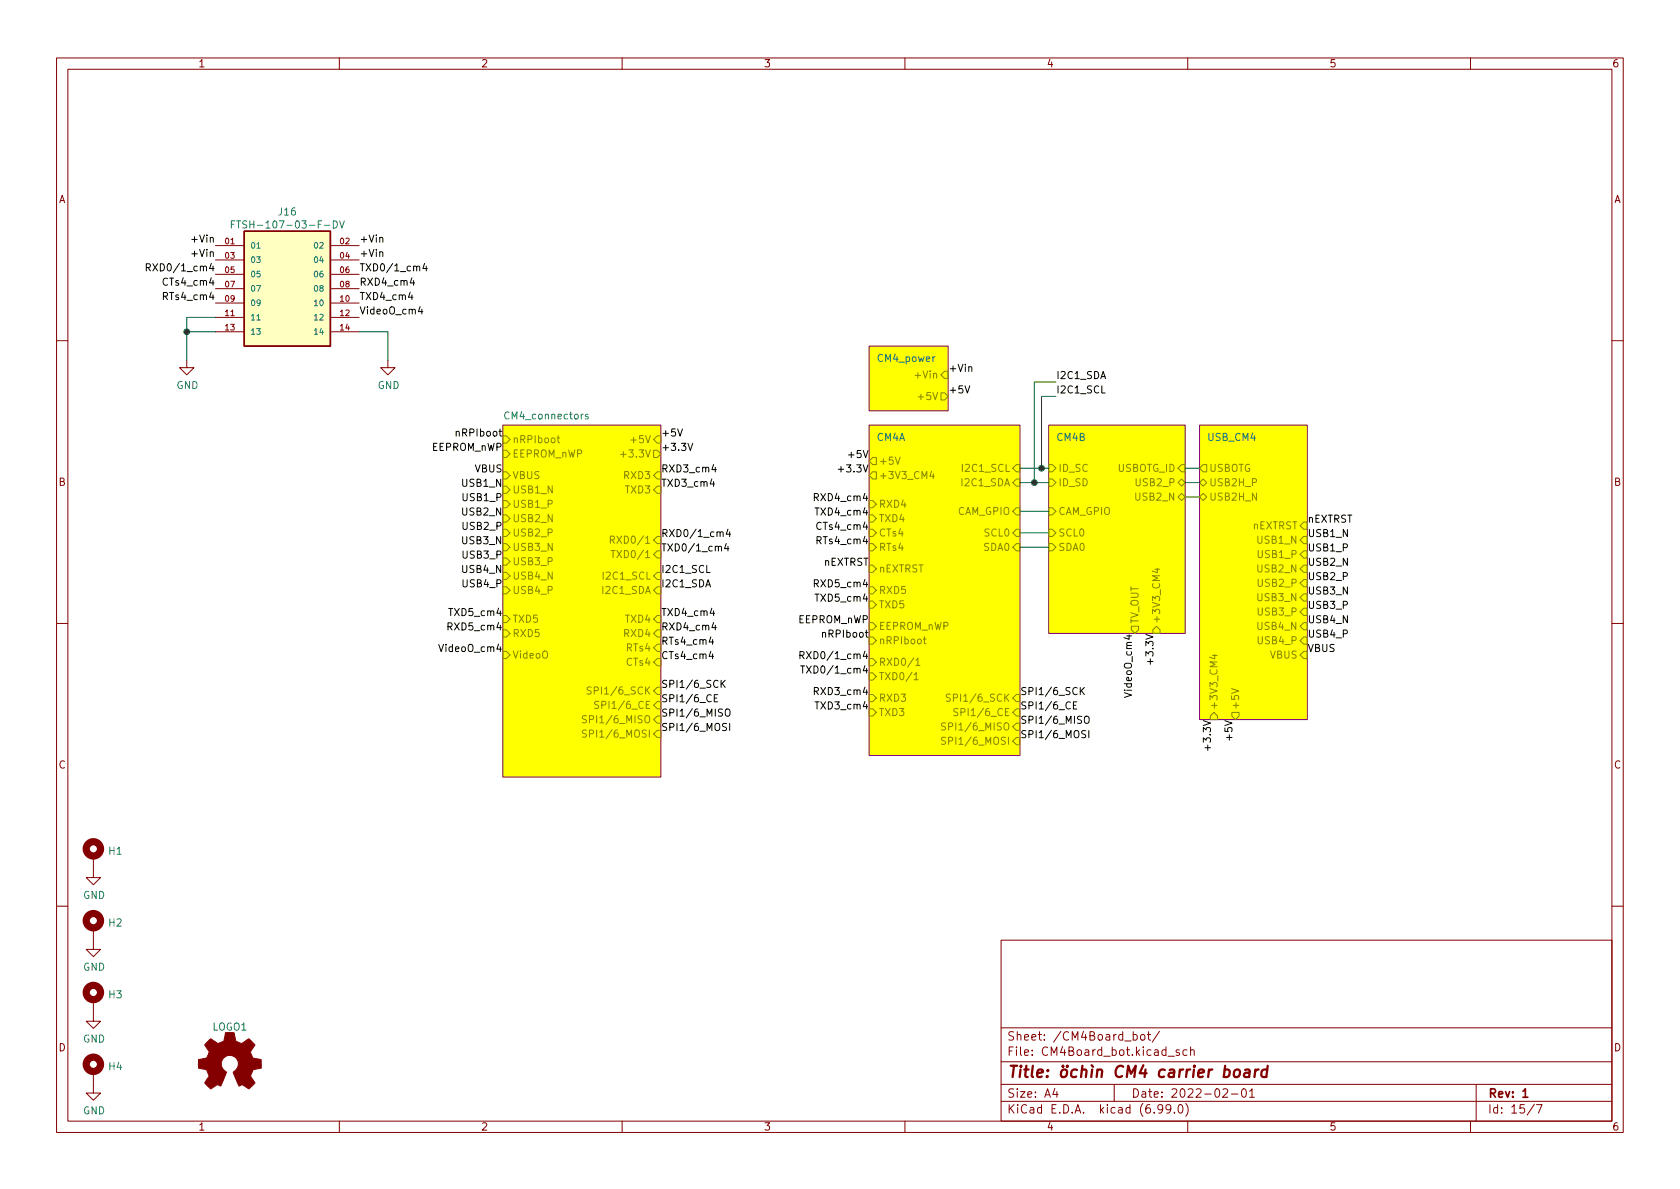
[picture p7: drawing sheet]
<svg xmlns="http://www.w3.org/2000/svg" width="297mm" height="210mm" viewBox="0 0 297 210" stroke-linecap="round" stroke-linejoin="round" font-family="sans-serif">
<g fill="none" stroke="#840000" stroke-width=".18">
<path d="M10 10.2h277v190.1h-277zM12 12.2h273v186.1h-273zM60 10.2v2M110 10.2v2M160 10.2v2M210 10.2v2M260 10.2v2M38.1 43.4h5.1M38.1 46h5.1M38.1 48.5h5.1M38.1 51h5.1M38.1 53.6h5.1"/>
<path d="M38.1 56.1h5.1M38.1 58.7h5.1M58.4 43.4h5.1M58.4 46h5.1M58.4 48.5h5.1M58.4 51h5.1M58.4 53.6h5.1M58.4 56.1h5.1M58.4 58.7h5.1M10 60.2h2M33 63.7v1.3h1.3l-1.3 1.3-1.3-1.3h1.3M68.6 63.7v1.3h1.2l-1.2 1.3-1.3-1.3h1.3"/>
<path d="M285 60.2h2M10 110.2h2M285 110.2h2M16.5 151.4v3.8h1.3l-1.3 1.3-1.3-1.3h1.3M10 160.2h2M16.5 176.8v3.8h1.3l-1.3 1.3-1.3-1.3h1.3M16.5 164.1v3.8h1.3l-1.3 1.3-1.3-1.3h1.3M177 166.3h108v32h-108zM285 160.2h2M16.5 189.5v3.8h1.3l-1.3 1.3-1.3-1.3h1.3M60 198.3v2M110 198.3v2"/>
<path d="M160 198.3v2M177 194.8h108M177 191.8h108M177 187.8h108M177 181.8h108M186.5 192.5l-.4 1h1M186.9 193v1M197 191.8v3M200.4 183l.4-.1 .3 .3v.4l-.2 .3h-.5M201.7 183.1l.2-.2 .5 .2v.5l-.1 .3h-.4l-.2-.1zM202.9 182.9h.5M203.1 182.4v1.3l.3 .2"/>
<path d="M205 182.4l-1.3 1.9M205.6 196l-.3 .3h-.3l-.3-.3 .2-.6 .4-.1 .2 .2a.99 .99 0 0 1-.4 1.3h-.2M206.5 186.8h1.1M207 196l-.3 .3h-.3l-.3-.3 .2-.6 .4-.1 .2 .2a.99 .99 0 0 1-.3 1.3h-.3M207.6 196.7v.1M208.5 195.4l.1-.1a.81 .81 0 0 1 .6 .7 .81 .81 0 0 1-.3 .8h-.1a.81 .81 0 0 1-.6-.6 .81 .81 0 0 1 .3-.8zM208.5 185.7l-.4-.1-.2 .2 .1 .3 .5 .1v.4h-.6M209.6 195.1a1.72 1.72 0 0 1 0 2.3M209.9 185.7l-.5-.1-.3 .3v.4l.2 .3h.6M210 198.3v2M210.5 185.8l.2-.2 .4 .1v.9M210.5 185.1v1.5"/>
<path d="M216.2 192.7l.6-.2 .2 .2 .1 .3-1 1h1M217.7 193.5h1.2M219.7 192.6l.2-.1a.81 .81 0 0 1 .5 .7 .81 .81 0 0 1-.3 .8h-.1a.81 .81 0 0 1-.6-.6 .81 .81 0 0 1 .3-.8zM220.9 193l.5-.5v1.5M220.9 194h.9M260 198.3v2M261 191.8v6.5M271.3 195.3l-1.3 1.9M271.7 195.3h.9l-.6 1.5"/>
</g>
<path d="M269.3 193l.4-.5v1.5M269.3 194h.8" fill="none" stroke="#840000" stroke-width=".3"/>
<g fill="none" stroke="#840000" stroke-width=".4">
<path d="M178.7 188.5h1.2M179.3 188.5l-.3 2M180.4 189.1l-.1 1.4M180.5 188.5l-.1 .1 .1 .1 .1-.1-.1-.1v.2M181.1 189.1h.8M181.5 188.5l-.2 1.7v.2l.4 .1M182.6 188.5l-.2 1.7 .3 .3M183.4 189.8l1-.2-.1-.4-.5-.1-.3 .3-.1 1 .2 .1 .6-.1M185.2 190.3v.1l-.1 .1-.1-.1 .2-.1-.1 .2M185.3 189.2l.1 .1-.1 .1-.1-.1 .1-.1v.2M187.8 189.3a.52 .52 0 0 1 .5-.2 .52 .52 0 0 1 .4 .4l-.1 .6a.55 .55 0 0 1-.5 .4 .55 .55 0 0 1-.5-.4zM188 188.5v.1l-.1 .1-.1-.1 .2-.1-.1 .2"/>
<path d="M188.7 188.5l.1 .1-.1 .1-.1-.1 .1-.1v.2M190.4 189.2a.66 .66 0 0 0-1 .3v.6l.1 .3 .2 .1 .6-.1M191.3 189.3a.49 .49 0 0 1 .8 .1l-.1 1.1M191.4 188.5l-.3 2M193 188.4l.3 .3M193.1 189.1l-.2 1.4M194 189.3a.49 .49 0 0 1 .9 .1l-.1 1.1M194.1 189.1l-.2 1.4M198.6 188.7a.88 .88 0 0 0-1-.1 .88 .88 0 0 0-.4 1 .69 .69 0 0 0 .4 .8 .69 .69 0 0 0 .8-.1M199.2 190.5l.3-2 .5 1.4 .8-1.4-.2 2M202.2 188.4l-.7 1.4h1.2M202.5 189.1l-.1 1.4"/>
<path d="M206 189.2a.66 .66 0 0 0-1 .3l-.1 .6 .1 .3 .2 .1 .6-.1M206.8 189.2l.2-.1 .6 .1-.1 1.3M207.6 189.6l-.7 .1a.4 .4 0 0 0-.3 .3 .4 .4 0 0 0 .2 .5l.7-.1M208.6 189.1l-.1 1.4M209.2 189.1l-.4 .1-.2 .3M209.9 189.1l-.2 1.4M210.4 189.1l-.4 .1-.2 .3M211.1 189.1l-.2 1.4M211.2 188.5l-.1 .1 .1 .1 .1-.1-.1-.1v.2M211.9 189.8l1-.2-.1-.4-.5-.1-.4 .3v1l.2 .1 .6-.1M213.8 189.1l-.2 1.4M214.3 189.1l-.3 .1-.3 .3"/>
<path d="M216.5 189.2l.2-.1 .6 .1 .1 .3v.6a.66 .66 0 0 1-1 .3M216.6 188.5l-.2 2M218.3 189.3a.52 .52 0 0 1 .5-.2 .52 .52 0 0 1 .5 .4l-.1 .6a.55 .55 0 0 1-.5 .4 .55 .55 0 0 1-.6-.4zM220.1 189.2l.2-.1 .6 .1-.1 1.3M221 189.6l-.7 .1a.4 .4 0 0 0-.4 .3 .4 .4 0 0 0 .3 .5l.7-.1M222 189.1l-.2 1.4M222.5 189.1l-.4 .1-.2 .3M224 189.2a.66 .66 0 0 0-.9 .3l-.1 .6 .1 .3 .2 .1 .6-.1M224.1 188.5l-.2 2"/>
</g>
<g fill="#ff0" stroke="#ff0" stroke-width=".18">
<path d="M153.7 61.2h13.9v11.4h-13.9z"/>
<path d="M212.1 75.2h19v52h-19z"/>
<path d="M88.9 75.2h27.9v62.2h-27.9z"/>
<path d="M185.4 75.2h24.1v36.8h-24.1z"/>
<path d="M153.7 75.2h26.6v58.4h-26.6z"/>
</g>
<path d="M88.9 75.2h27.9v62.2h-27.9zM153.7 61.2h13.9v11.4h-13.9zM153.7 75.2h26.6v58.4h-26.6zM185.4 75.2h24.1v36.8h-24.1zM212.1 75.2h19v52h-19z" fill="none" stroke="#840084" stroke-width=".18"/>
<g fill="none" stroke="#848400" stroke-width=".18">
<path d="M88.9 77.1h.6l.7 .6-.7 .7h-.6zM88.9 79.6h.6l.7 .7-.7 .6h-.6zM98.5 77.4h.5M98.7 77v1.1l.3 .2M115.6 79.6h.6l.6 .7-.6 .6h-.6zM116.2 77.1h.6v1.3h-.6l-.6-.7zM166.4 66.3l.6-.6h.6v1.2h-.6zM166.4 69.5h.6l.6 .6-.6 .6h-.6zM88.9 83.4h.6l.7 .7-.7 .6h-.6zM88.9 86h.6l.7 .6-.7 .6h-.6zM88.9 88.5h.6l.7 .6-.7 .7h-.6zM88.9 93.6h.6l.7 .6-.7 .7h-.6z"/>
<path d="M88.9 96.1h.6l.7 .7-.7 .6h-.6zM88.9 98.7h.6l.7 .6-.7 .6h-.6zM88.9 91.1h.6l.7 .6-.7 .6h-.6zM107.9 95.5l.6-.1 .1-.2v-.3l-.7-.1v1.3M108 97.3h.8M108.2 95.5l.4 .6M108.4 97.3v1.3M109.7 80.3h1M116.2 83.4h.6v1.3h-.6l-.6-.6zM116.2 86h.6v1.2h-.6l-.6-.6zM116.2 94.9h.6v1.2h-.6l-.6-.6zM116.2 97.4h.6v1.3h-.6l-.6-.7z"/>
<path d="M153.7 88.5h.6l.6 .6-.6 .7h-.6zM153.7 91.1h.6l.6 .6-.6 .6h-.6zM153.7 99.9h.6l.6 .7-.6 .6h-.6zM153.7 93.6h.6l.6 .6-.6 .7h-.6zM153.7 96.1h.6l.6 .7-.6 .6h-.6zM154.3 83.4h.6v1.3h-.6l-.6-.6zM154.3 80.9h.6v1.3h-.6l-.6-.7zM158.3 80.8l.4 1.3 .4-1.3M164.7 83.3l-.3 .9h.8M165 83.8v.8M179.7 93.6h.6v1.3h-.6l-.6-.7zM179.7 96.1h.6v1.3h-.6l-.6-.6z"/>
<path d="M179.7 84.7h.6v1.3h-.6l-.6-.7zM179.7 82.2h.6v1.2h-.6l-.6-.6zM179.7 89.8h.6v1.3h-.6l-.6-.7zM185.4 82.2h.7l.6 .6-.6 .6h-.7zM185.4 84.7h.7l.6 .6-.6 .7h-.7zM185.4 96.1h.7l.6 .7-.6 .6h-.7zM185.4 93.6h.7l.6 .6-.6 .7h-.7zM185.4 89.8h.7l.6 .6-.6 .7h-.7zM208.3 87.9l.6-.7 .6 .7-.6 .6zM208.3 85.3l.6-.6 .6 .6-.6 .7zM208.9 82.2h.6v1.2h-.6l-.6-.6zM212.1 85.3l.6-.6 .7 .6-.7 .7z"/>
<path d="M212.1 87.9l.6-.7 .7 .7-.7 .6zM212.7 82.2h.7v1.2h-.7l-.6-.6zM229.9 93l.6-.7h.6v1.3h-.6zM229.9 98l.6-.6h.6v1.3h-.6zM230.5 94.9h.6v1.2h-.6l-.6-.6zM230.5 99.9h.6v1.3h-.6l-.6-.6zM88.9 103.8h.6l.7 .6-.7 .6h-.6zM88.9 101.2h.6l.7 .6-.7 .7h-.6zM88.9 111.4h.6l.7 .6-.7 .6h-.6zM88.9 108.8h.6l.7 .7-.7 .6h-.6zM88.9 115.2h.6l.7 .6-.7 .7h-.6zM116.2 101.2h.6v1.3h-.6l-.6-.7z"/>
<path d="M116.2 103.8h.6v1.2h-.6l-.6-.6zM116.2 108.8h.6v1.3h-.6l-.6-.6zM116.2 116.5h.6v1.2h-.6l-.6-.6zM116.2 111.4h.6v1.2h-.6l-.6-.6zM116.2 113.9h.6v1.3h-.6l-.6-.7zM153.7 103.8h.6l.6 .6-.6 .6h-.6zM153.7 106.3h.6l.6 .6-.6 .7h-.6zM153.7 110.1h.6l.6 .6-.6 .7h-.6zM153.7 119h.6l.6 .6-.6 .7h-.6zM153.7 116.5h.6l.6 .6-.6 .6h-.6zM153.7 112.6h.6l.6 .7-.6 .6h-.6zM161.6 119.3l.4-.4v1.3"/>
<path d="M161.9 116.8l.4-.4v1.3M161.9 117.7h.8M163.3 113h.4M163.4 112.6v1.1l.3 .2M200 110.7h1.3v.7l-.6 .6-.7-.6zM203.8 111.4l.7-.7 .6 .7v.6h-1.3zM204.2 100.7h.8M204.6 100.5v.8l-.9-.3M214.4 115.9h.8M214.8 115.7v.8l-.9-.3M229.9 105.7l.6-.7h.6v1.3h-.6zM229.9 115.8l.6-.6h.6v1.3h-.6z"/>
<path d="M230.5 110.1h.6v1.3h-.6l-.6-.7zM230.5 112.6h.6v1.3h-.6l-.6-.6zM230.5 107.6h.6v1.2h-.6l-.6-.6zM230.5 102.5h.6v1.3h-.6l-.6-.7zM103.7 126.6h-.5l-.2 .1v.3l.6 .3 .1 .3-.3 .2h-.4M103.7 129.2l-.5-.1-.2 .1v.4l.6 .2 .1 .3-.3 .3-.4-.1M104.5 121.5h-.5l-.1 .1v.4l.5 .2 .1 .3-.2 .2h-.5M105.9 124.1l-.5-.1-.2 .1v.4l.5 .2 .2 .3-.3 .3-.5-.1M116.2 124.1h.6v1.2h-.6l-.6-.6zM116.2 126.6h.6v1.3h-.6l-.6-.7zM116.2 129.2h.6v1.2h-.6l-.6-.6zM116.2 121.5h.6v1.3h-.6l-.6-.6z"/>
<path d="M153.7 125.3h.6l.6 .7-.6 .6h-.6zM153.7 122.8h.6l.6 .6-.6 .7h-.6zM161.6 120.2h.8M167.2 130.4h-.5l-.2 .1v.3l.6 .3 .1 .3-.3 .2h-.4M167.2 127.9l-.5-.1-.2 .1v.4l.6 .2 .1 .4-.3 .2-.4-.1M168 122.8l-.5-.1-.1 .2v.3l.5 .3 .1 .3-.2 .2h-.5M169.4 125.3h-.5l-.2 .1v.4l.5 .2 .2 .3-.3 .3-.5-.1M179.7 125.3h.6v1.3h-.6l-.6-.6zM179.7 130.4h.6v1.3h-.6l-.6-.6zM179.7 122.8h.6v1.3h-.6l-.6-.7zM179.7 127.9h.6v1.3h-.6l-.6-.7zM214.6 126l.7 .6v.6h-1.3v-.6z"/>
<path d="M217.7 121.8l1.3 .4-1.3 .4M217.8 126h1.3v.6l-.7 .6-.6-.6z"/>
</g>
<path d="M40.9 39.7h.4M41.5 39.1h-.6v1.2M41.8 39.1h.7M42.2 39.1v1.2M58.9 39.1a.64 .64 0 0 1 .8 .6 .64 .64 0 0 1-.8 .6zM60 39.1l.4 1.2 .5-1.2M45.4 43.9h.6M45.4 56.6h.6M104 73.3l-.3-.1-.2 .2 .1 .2 .4 .1v.3h-.5" fill="none" stroke="#008484" stroke-width=".18"/>
<path d="M36.7 184.2l.6-.5 .9 .6a.62 .62 0 0 0 1 0l.2-.1a1.62 1.62 0 0 0 .4-1.4l.1-.2h1.5l.2 .8a.74 .74 0 0 0 .6 .9l.5 .3 1.3-.9 1.1 1-.4 .7a.75 .75 0 0 0-.2 1.2l.2 .5 1.5 .3v1.5l-1.4 .2-.1 .2a1.23 1.23 0 0 0-.3 1.2l.7 1-.1 .1-1 1-.8-.6a.54 .54 0 0 0-.9 0l-1.1-2.3a2.33 2.33 0 0 0 .9-1.9 1.54 1.54 0 0 0-2.5-.8 1.54 1.54 0 0 0 .5 2.6l-1.1 2.4a.69 .69 0 0 0-1.1 .2l-.6 .4-1.1-1.1 .8-1.2-.2-.5a.71 .71 0 0 0-1-.8l-.7-.2v-1.4l.5-.1a1.11 1.11 0 0 0 1.2-.7 .72 .72 0 0 0-.2-1.2l-.4-.6z" fill="#840000" stroke="#840000" stroke-width=".18"/>
<g fill="none" stroke="#840000" stroke-width="1.3">
<circle cx="16.5" cy="150.1" r="1.27"/>
<circle cx="16.5" cy="175.5" r="1.27"/>
<circle cx="16.5" cy="162.8" r="1.27"/>
<circle cx="16.5" cy="188.2" r="1.27"/>
</g>
<path d="M43.2 40.9h15.2v20.3h-15.2z" fill="#ffffc2" stroke="#ffffc2" stroke-width=".18"/>
<path d="M43.2 40.9h15.2v20.3h-15.2z" fill="none" stroke="#840000" stroke-width=".25"/>
<g fill="none" stroke="#000" stroke-width=".18">
<path d="M25.9 47.3l.6-.1 .1-.1-.1-.3-.6-.2v1.3M26.2 47.3l.4 .6M67.1 42.1l.2-.1h.3l.1 .8M67.1 44.6l.2-.1 .3 .1 .1 .8M72.5 51.7l-.3 .9h.8M72.8 49.1l-.3 .9h.8M73.1 49.6v.8M74.3 54.2l-.3 .9h.8M74.6 54.7v.8M75.1 46.6l-.3 .9h.8M75.4 47.1v.8M119.8 75.8l.4 1.3 .5-1.3"/>
<path d="M121.6 78.4l.5 1.3 .4-1.3M170.6 68.2l.4 1.3 .5-1.3M171.3 65l.2-.2 .3 .1v.8M125.9 84.7l-.3 .9h.8M126.2 82.1l-.3 .9h.8M126.5 82.6v.9M128.4 96.1l-.3 .9h.8M128.7 93.6l-.3 .9h.8M128.7 96.6v.8M129 94.1v.8M148.2 83h1M77.6 113.9l.4 1.3 .4-1.3"/>
<path d="M125.7 112.6l-.3 .9h.8M125.7 115.2l-.3 .9h.8M125.9 107.5l-.3 .9h.8M126 113.1v.8M126 115.6v.9M126.2 110.1l-.3 .9h.8M126.5 110.6v.8M141.4 115.9l.6-.1 .2-.2-.1-.3-.7-.1v1.3M141.6 117.8h.7M141.7 115.9l.5 .6M141.9 117.8v1.2M203.4 116.5v1"/>
<path d="M126.3 123.4h.4M126.9 122.8h-.6v1.3h.6M127.5 120.3v1.3M127.7 120.8l.5 .8M128.2 120.3l-.7 .7M128.3 125.6l.2-.2a.43 .43 0 0 1 .6 .4v.4a.42 .42 0 0 1-.5 .5 .42 .42 0 0 1-.4-.5zM128.5 128l-.5-.1-.3 .3 .2 .3 .5 .2v.4l-.2 .1-.5-.1M129 127.9v1.3M189.8 124.7h.4M190.4 124.1h-.6v1.3h.6M191 121.6v1.2M191.2 122.1l.5 .7"/>
<path d="M191.7 121.6l-.7 .7M191.9 126.7l.1-.1a.43 .43 0 0 1 .6 .5v.4a.42 .42 0 0 1-.5 .4 .42 .42 0 0 1-.4-.4v-.4zM192 129.2h-.5l-.3 .2 .2 .3 .5 .3v.3l-.2 .2-.5-.1M192.5 129.2v1.3M198.8 122.5l1.3 .4-1.3 .4M213.5 131.7v1"/>
</g>
<g fill="none" stroke="#008400" stroke-width=".18">
<path d="M33 58.7h5.1M38.1 56.1h-5.1v7.6M63.5 58.7h5.1v5M186.7 70.1h-2.6v12.7M186.7 67.6h-3.8v17.7M180.3 85.3h5.1M180.3 82.8h5.1M180.3 96.8h5.1M180.3 94.2h5.1M180.3 90.4h5.1M209.5 85.3h2.6M209.5 87.9h2.6"/>
<path d="M209.5 82.8h2.6"/>
</g>
<g fill="#008400" stroke="#008400" stroke-width=".18">
<circle cx="182.9" cy="85.3" r=".51"/>
<circle cx="184.2" cy="82.8" r=".51"/>
<circle cx="33" cy="58.7" r=".51"/>
</g>
<g font-size="2.1" fill="#840000">
<text x="178" y="184">Sheet: /CM4Board_bot/</text>
<text x="178" y="186.7">File: CM4Board_bot.kicad_sch</text>
<text x="178" y="196.9">KiCad E.D.A. kicad (6.99.0)</text>
<text x="178" y="194.1">Size: A4</text>
<text x="200" y="194.1">Date: 2022-02-01</text>
<text x="263" y="194.1">Rev: 1</text>
<text x="263" y="196.9">Id: 15/7</text>
</g>
<g font-size="1.8" fill="#840000">
<text x="35" y="11.9">1</text>
<text x="85" y="11.9">2</text>
<text x="135" y="11.9">3</text>
<text x="185" y="11.9">4</text>
<text x="235" y="11.9">5</text>
<text x="285" y="11.9">6</text>
<text x="10.3" y="35.9">A</text>
<text x="285.3" y="35.9">A</text>
<text x="10.3" y="85.9">B</text>
<text x="285.3" y="85.9">B</text>
<text x="10.3" y="135.9">C</text>
<text x="285.3" y="135.9">C</text>
<text x="10.3" y="185.9">D</text>
<text x="285.3" y="185.9">D</text>
<text x="35" y="199.9">1</text>
<text x="85" y="199.9">2</text>
<text x="135" y="199.9">3</text>
<text x="185" y="199.9">4</text>
<text x="235" y="199.9">5</text>
<text x="285" y="199.9">6</text>
</g>
<g font-size="1.8" fill="#008484">
<text x="43.1" y="40.4">FTSH-107-03-F-DV</text>
<text x="49.3" y="38.1">J16</text>
<text x="155.3" y="64">CM4_power</text>
<text x="31.2" y="68.8">GND</text>
<text x="66.7" y="68.8">GND</text>
<text x="89.5" y="74.2">CM4_connectors</text>
<text x="155" y="78">CM4A</text>
<text x="186.9" y="78">CM4B</text>
<text x="213.6" y="78">USB_CM4</text>
<text x="19.3" y="151.1">H1</text>
<text x="14.7" y="158.9">GND</text>
<text x="19.3" y="163.8">H2</text>
<text x="14.7" y="171.6">GND</text>
<text x="19.3" y="176.5">H3</text>
<text x="14.7" y="184.3">GND</text>
<text x="37.5" y="182.2">LOGO1</text>
<text x="19.3" y="189.2">H4</text>
<text x="14.7" y="197">GND</text>
</g>
<g font-size="1.8">
<text x="27.4" y="48">RXD0/1_cm4</text>
<text x="34.3" y="45.4">+Vin</text>
<text x="34.3" y="42.9">+Vin</text>
<text x="63.5" y="42.9">+Vin</text>
<text x="63.5" y="45.4">+Vin</text>
<text x="63.5" y="48">TXD0/1_cm4</text>
<text x="29.3" y="50.5">CTs4_cm4</text>
<text x="29.3" y="53">RTs4_cm4</text>
<text x="63.5" y="50.5">RXD4_cm4</text>
<text x="63.5" y="53">TXD4_cm4</text>
<text x="63.5" y="55.6">VideoO_cm4</text>
<text x="167.6" y="65.7">+Vin</text>
<text x="167.6" y="69.6">+5V</text>
<text x="186.7" y="69.6">I2C1_SCL</text>
<text x="186.7" y="67">I2C1_SDA</text>
<text x="81" y="77.2">nRPIboot</text>
<text x="116.8" y="77.2">+5V</text>
<text x="76.3" y="79.7">EEPROM_nWP</text>
<text x="84" y="83.5">VBUS</text>
<text x="116.8" y="79.7">+3.3V</text>
<text x="116.8" y="83.5">RXD3_cm4</text>
<text x="149" y="83.5">+3.3V</text>
<text x="150.5" y="81">+5V</text>
<text x="81.9" y="86.1">USB1_N</text>
<text x="82" y="88.6">USB1_P</text>
<text x="116.8" y="86.1">TXD3_cm4</text>
<text x="144.4" y="88.6">RXD4_cm4</text>
<text x="81.9" y="91.1">USB2_N</text>
<text x="82" y="93.7">USB2_P</text>
<text x="116.8" y="95">RXD0/1_cm4</text>
<text x="144.6" y="91.1">TXD4_cm4</text>
<text x="144.8" y="93.7">CTs4_cm4</text>
<text x="231.1" y="92.4">nEXTRST</text>
<text x="231.1" y="95">USB1_N</text>
<text x="81.9" y="96.2">USB3_N</text>
<text x="81.9" y="101.3">USB4_N</text>
<text x="82" y="98.8">USB3_P</text>
<text x="116.8" y="101.3">I2C1_SCL</text>
<text x="116.8" y="97.5">TXD0/1_cm4</text>
<text x="144.8" y="96.2">RTs4_cm4</text>
<text x="145.6" y="100">nEXTRST</text>
<text x="231.1" y="97.5">USB1_P</text>
<text x="231.1" y="100">USB2_N</text>
<text x="82" y="103.8">USB4_P</text>
<text x="116.8" y="103.8">I2C1_SDA</text>
<text x="144.4" y="103.8">RXD5_cm4</text>
<text x="144.6" y="106.4">TXD5_cm4</text>
<text x="231.1" y="107.7">USB3_P</text>
<text x="231.1" y="102.6">USB2_P</text>
<text x="231.1" y="105.1">USB3_N</text>
<text x="79.7" y="111.5">RXD5_cm4</text>
<text x="79.9" y="108.9">TXD5_cm4</text>
<text x="116.8" y="108.9">TXD4_cm4</text>
<text x="116.8" y="111.5">RXD4_cm4</text>
<text x="141.1" y="110.2">EEPROM_nWP</text>
<text x="145.8" y="112.7">nRPIboot</text>
<text x="231.1" y="110.2">USB4_N</text>
<text x="231.1" y="112.7">USB4_P</text>
<text x="78.2" y="115.3">VideoO_cm4</text>
<text x="116.8" y="114">RTs4_cm4</text>
<text x="116.8" y="116.5">CTs4_cm4</text>
<text x="143" y="116.5">RXD0/1_cm4</text>
<text x="143.2" y="119.1">TXD0/1_cm4</text>
<text x="203.9" y="116.7" transform="rotate(-90 203.9 116.7)">+3.3V</text>
<text x="231.1" y="115.3">VBUS</text>
<text x="116.8" y="124.2">SPI1/6_CE</text>
<text x="116.8" y="121.6">SPI1/6_SCK</text>
<text x="144.4" y="122.9">RXD3_cm4</text>
<text x="144.6" y="125.4">TXD3_cm4</text>
<text x="180.3" y="122.9">SPI1/6_SCK</text>
<text x="180.3" y="125.4">SPI1/6_CE</text>
<text x="200.1" y="122.7" transform="rotate(-90 200.1 122.7)">VideoO_cm4</text>
<text x="116.8" y="126.7">SPI1/6_MISO</text>
<text x="116.8" y="129.2">SPI1/6_MOSI</text>
<text x="180.3" y="130.5">SPI1/6_MOSI</text>
<text x="180.3" y="128">SPI1/6_MISO</text>
<text x="214.1" y="131.9" transform="rotate(-90 214.1 131.9)">+3.3V</text>
<text x="217.9" y="130.4" transform="rotate(-90 217.9 130.4)">+5V</text>
</g>
<g font-size="1.8" fill="#848400">
<text x="162.2" y="66.9">+Vin</text>
<text x="162.8" y="70.7">+5V</text>
<text x="90.6" y="78.4">nRPIboot</text>
<text x="90.6" y="80.9">EEPROM_nWP</text>
<text x="110.5" y="80.9">+3.3V</text>
<text x="112" y="78.4">+5V</text>
<text x="155.3" y="82.2">+5V</text>
<text x="170.4" y="83.4">I2C1_SCL</text>
<text x="187.1" y="83.4">ID_SC</text>
<text x="197.6" y="83.4">USBOTG_ID</text>
<text x="213.7" y="83.4">USBOTG</text>
<text x="90.6" y="84.7">VBUS</text>
<text x="90.6" y="87.2">USB1_N</text>
<text x="90.6" y="89.8">USB1_P</text>
<text x="110.5" y="84.7">RXD3</text>
<text x="110.7" y="87.2">TXD3</text>
<text x="155.3" y="89.8">RXD4</text>
<text x="155.3" y="84.7">+3V3_CM4</text>
<text x="170.2" y="86">I2C1_SDA</text>
<text x="187.1" y="86">ID_SD</text>
<text x="200.9" y="88.5">USB2_N</text>
<text x="201" y="86">USB2_P</text>
<text x="213.7" y="86">USB2H_P</text>
<text x="213.7" y="88.5">USB2H_N</text>
<text x="90.6" y="94.9">USB2_P</text>
<text x="90.6" y="92.3">USB2_N</text>
<text x="155.3" y="92.3">TXD4</text>
<text x="155.3" y="94.9">CTs4</text>
<text x="169.3" y="91.1">CAM_GPIO</text>
<text x="174.2" y="94.9">SCL0</text>
<text x="187.1" y="94.9">SCL0</text>
<text x="187.1" y="91.1">CAM_GPIO</text>
<text x="221.4" y="93.6">nEXTRST</text>
<text x="90.6" y="97.4">USB3_N</text>
<text x="90.6" y="99.9">USB3_P</text>
<text x="109" y="96.1">RXD0/1</text>
<text x="109.2" y="98.7">TXD0/1</text>
<text x="155.3" y="101.2">nEXTRST</text>
<text x="155.3" y="97.4">RTs4</text>
<text x="174" y="97.4">SDA0</text>
<text x="187.1" y="97.4">SDA0</text>
<text x="222.5" y="96.1">USB1_N</text>
<text x="222.5" y="101.2">USB2_N</text>
<text x="222.6" y="98.7">USB1_P</text>
<text x="90.6" y="105">USB4_P</text>
<text x="90.6" y="102.5">USB4_N</text>
<text x="106.7" y="105">I2C1_SDA</text>
<text x="106.9" y="102.5">I2C1_SCL</text>
<text x="155.3" y="105">RXD5</text>
<text x="155.3" y="107.6">TXD5</text>
<text x="222.5" y="106.3">USB3_N</text>
<text x="222.6" y="103.8">USB2_P</text>
<text x="90.6" y="112.6">RXD5</text>
<text x="90.6" y="110.1">TXD5</text>
<text x="110.5" y="112.6">RXD4</text>
<text x="110.7" y="110.1">TXD4</text>
<text x="155.3" y="111.4">EEPROM_nWP</text>
<text x="155.3" y="113.9">nRPIboot</text>
<text x="201.3" y="110.4" transform="rotate(-90 201.3 110.4)">TV_OUT</text>
<text x="205.1" y="110.4" transform="rotate(-90 205.1 110.4)">+3V3_CM4</text>
<text x="222.5" y="111.4">USB4_N</text>
<text x="222.6" y="113.9">USB4_P</text>
<text x="222.6" y="108.8">USB3_P</text>
<text x="90.6" y="116.5">VideoO</text>
<text x="110.9" y="117.7">CTs4</text>
<text x="110.9" y="115.2">RTs4</text>
<text x="155.3" y="117.7">RXD0/1</text>
<text x="224.6" y="116.5">VBUS</text>
<text x="105.2" y="122.8">SPI1/6_SCK</text>
<text x="106.4" y="125.3">SPI1/6_CE</text>
<text x="155.3" y="124.1">RXD3</text>
<text x="155.3" y="120.3">TXD0/1</text>
<text x="168.7" y="124.1">SPI1/6_SCK</text>
<text x="215.3" y="125.6" transform="rotate(-90 215.3 125.6)">+3V3_CM4</text>
<text x="219.1" y="125.6" transform="rotate(-90 219.1 125.6)">+5V</text>
<text x="104.4" y="127.9">SPI1/6_MISO</text>
<text x="104.4" y="130.4">SPI1/6_MOSI</text>
<text x="155.3" y="126.6">TXD3</text>
<text x="167.9" y="131.7">SPI1/6_MOSI</text>
<text x="167.9" y="129.2">SPI1/6_MISO</text>
<text x="169.9" y="126.6">SPI1/6_CE</text>
</g>
<g font-size="1.4" fill="#840000">
<text x="39.9" y="43.2">01</text>
<text x="39.9" y="45.7">03</text>
<text x="60.2" y="43.2">02</text>
<text x="60.2" y="45.7">04</text>
<text x="39.9" y="48.3">05</text>
<text x="39.9" y="50.8">07</text>
<text x="39.9" y="53.3">09</text>
<text x="60.2" y="48.3">06</text>
<text x="60.2" y="50.8">08</text>
<text x="60.2" y="53.3">10</text>
<text x="39.9" y="55.9">11</text>
<text x="39.9" y="58.4">13</text>
<text x="60.2" y="55.9">12</text>
<text x="60.2" y="58.4">14</text>
</g>
<g font-size="1.4" fill="#008484">
<text x="44.2" y="43.9">01</text>
<text x="44.2" y="46.5">03</text>
<text x="55.8" y="43.9">02</text>
<text x="55.8" y="46.5">04</text>
<text x="44.2" y="49">05</text>
<text x="44.2" y="51.6">07</text>
<text x="55.8" y="49">06</text>
<text x="55.8" y="51.6">08</text>
<text x="44.2" y="54.1">09</text>
<text x="44.2" y="56.6">11</text>
<text x="44.2" y="59.2">13</text>
<text x="55.8" y="54.1">10</text>
<text x="55.8" y="56.6">12</text>
<text x="55.8" y="59.2">14</text>
</g>
</svg>
